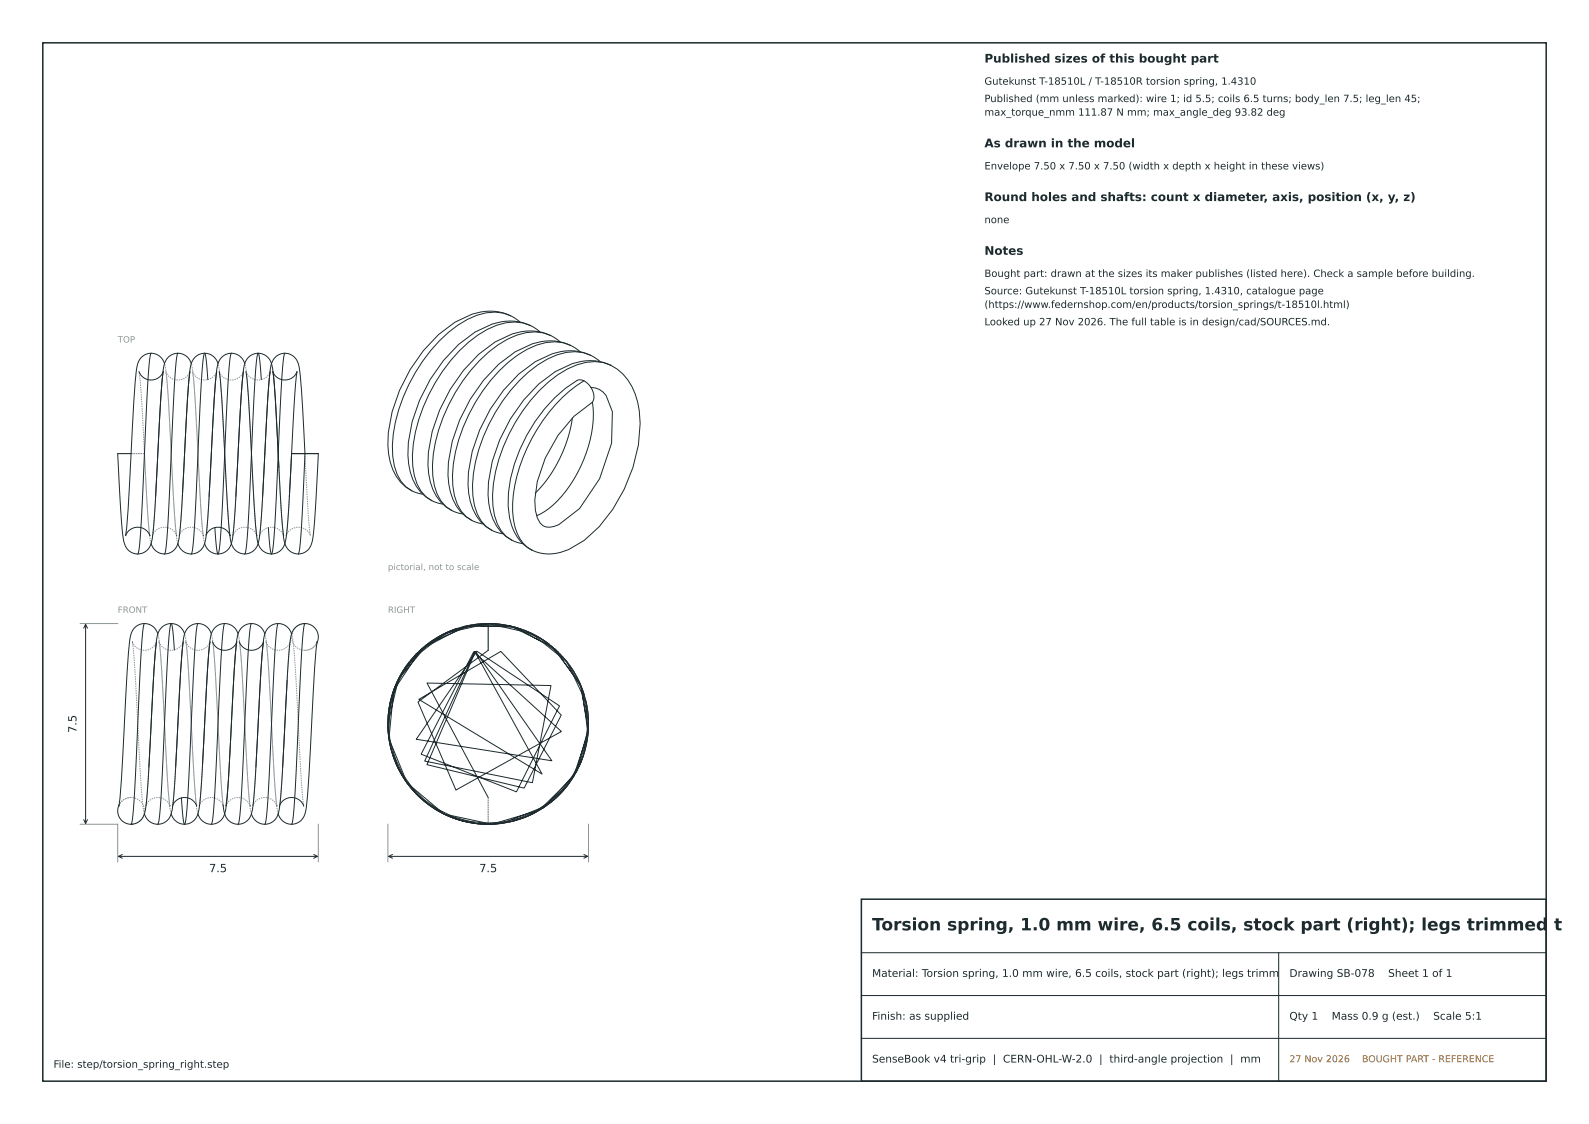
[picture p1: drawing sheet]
<svg xmlns="http://www.w3.org/2000/svg" width="297mm" height="210mm" viewBox="0 0 297 210" stroke-linecap="round" stroke-linejoin="round" font-family="sans-serif">
<path d="M8 8h281v194h-281zM161 168h128v34h-128z" fill="none" stroke="#1d2a2e" stroke-width=".28"/>
<g fill="none" stroke="#8a979b" stroke-width=".19" stroke-dasharray=".3 .2" stroke-linecap="butt">
<path d="M30.4 69.6l.1-.2M31 69.4a2.41 2.41 0 0 0 2.2 1.6 2.41 2.41 0 0 0 2.3-1.6M36 69.4a2.41 2.41 0 0 0 2.2 1.6 2.41 2.41 0 0 0 2.3-1.6M41 69.4a2.41 2.41 0 0 0 2.3 1.6 2.41 2.41 0 0 0 2.2-1.6M46 69.4a2.41 2.41 0 0 0 2.3 1.6 2.41 2.41 0 0 0 2.2-1.6M22 84.7h2.5M24.5 84.7h2.5M27 84.7h-2.5M29.1 92.7l-.6 7.4M34.1 92.7l-.6 7.4M39.1 92.7l-.6 7.4M44.1 92.7l-.6 7.4"/>
<path d="M49.1 92.7l-.6 7.4M52.9 99.9l-.8-12.6M57 84.7l.6 10.6 .4 4.8M24.7 119.9a2.41 2.41 0 0 0 2.3 1.6 2.41 2.41 0 0 0 2.3-1.6M28 100.1l-.4-4.9-.6-10.5M28.2 101.6l-.1-.8a62.4 62.4 0 0 1-.7-8.8l-.3-5.7a229.1 229.1 0 0 0-1.1-16.9M28.5 100.1a2.41 2.41 0 0 1 2.3-1.6 2.41 2.41 0 0 1 2.2 1.6M29.7 119.9a2.41 2.41 0 0 0 2.3 1.6 2.41 2.41 0 0 0 2.3-1.6M33 100.1l-.5-5.8a444 444 0 0 0-1.6-25.8l-.2-.6M33.2 101.6l-.1-.8a62.4 62.4 0 0 1-.7-8.8l-.3-5.7a229.1 229.1 0 0 0-1.1-16.9M33.5 100.1a2.41 2.41 0 0 1 2.3-1.6 2.41 2.41 0 0 1 2.2 1.6M34.7 119.9a2.41 2.41 0 0 0 2.3 1.6 2.41 2.41 0 0 0 2.3-1.6"/>
<path d="M38 100.1l-.5-5.8a444 444 0 0 0-1.6-25.8l-.2-.6M38.2 101.6l-.1-.8a62.4 62.4 0 0 1-.7-8.8l-.3-5.7a229.1 229.1 0 0 0-1.1-16.9M38.5 100.1l.1-.2M43 100.1l-.5-5.8a444 444 0 0 0-1.6-25.8l-.2-.6M43.5 100.1a2.41 2.41 0 0 1 2.2-1.6 2.41 2.41 0 0 1 2.3 1.6M48 100.1l-.5-5.8a444 444 0 0 0-1.6-25.8l-.2-.6M48.5 100.1a2.41 2.41 0 0 1 2.3-1.6 2.41 2.41 0 0 1 2.2 1.6M49.7 119.9a2.41 2.41 0 0 0 2.3 1.6 2.41 2.41 0 0 0 2.3-1.6M53.5 100.1l.6-7.3M54.3 119.9l-.6 7.2M54.5 118.4l.2 .8a61.4 61.4 0 0 1 .7 8.6l.3 5.6a241.7 241.7 0 0 0 1.1 17.2M58 100.1a2.41 2.41 0 0 0-2.3-1.6 2.41 2.41 0 0 0-2.2 1.6"/>
<path d="M59.3 119.9a2.39 2.39 0 0 1-2.3 1.6M85.5 117.4a18.8 18.8 0 0 1 9.7-.5M85.5 117.4l2.7-.6 3-.3M93.6 116.7a18.8 18.8 0 0 1 15 25.6M44.2 120.1l.1-.2M49.2 120.1l.1-.2M57 121.5a2.5 2.5 0 0 1-2.5-2.4 2.5 2.5 0 0 1 2.2-2.6M59.2 120.1a2.5 2.5 0 0 1-2.2 1.4M72.5 135.2l.1-2.2M72.5 135.2l.2-2.4 .5-2.6M72.6 133.6v-.4M73 139.6l-.5-5.3 1-5.2 2.4-4.7 3.7-3.8 4.5-2.7 5.2-1.3 5.3 .2 5 1.7 4.4 3 3.3 4.1 2.1 4.8 .6 5.3-.9 5.2-2.3 4.8-3.5 3.9-4.5 2.8-5.1 1.4h-5.3l-5.1-1.6-4.4-2.9-3.5-4-2.2-4.8-.7-5.3"/>
<path d="M74.3 127.2a18.8 18.8 0 0 1 6.6-7.6M74.3 127.2l.2-.4M75 125.9a18.8 18.8 0 0 1 14.2-9.3M76.5 123.7a18.7 18.7 0 0 1 6.8-5.4M76.8 123.3a18.8 18.8 0 0 0-4.2 9.7M91.2 121.5v-5M102.6 120.3a18.8 18.8 0 0 1 7.1 11.7M102.6 120.3l2 1.8 1.9 2.2M109.1 129.6l.1 .2M109.2 129.9l.2 .7M109.6 139.2l-.5 1.8M109.7 132l.2 1.9 .1 2.1"/>
<path d="M109.7 132l.1 .3M109.9 137.3l-.3 1.9M110 135.4l-.1 1.9M110 135.1v.1M22.2 150.6a2.39 2.39 0 0 1 2.3-1.6M24.5 149a2.5 2.5 0 0 0-2.2 1.4M24.8 154a2.5 2.5 0 0 0 2.2-2.6 2.5 2.5 0 0 0-2.5-2.4M27 152.1l-.2-.8a61.4 61.4 0 0 1-.7-8.6l-.3-5.6a241.7 241.7 0 0 0-1.1-17.2M27.2 150.6a2.41 2.41 0 0 1 2.3-1.6 2.41 2.41 0 0 1 2.3 1.6M27.8 143.2l-.6 7.4M31.8 150.6l-.5-5.8a445.5 445.5 0 0 0-1.7-25.8l-.1-.6M32 152.1l-.2-.8a61.3 61.3 0 0 1-.7-8.6l-.3-5.6a241.7 241.7 0 0 0-1.1-17.2"/>
<path d="M32.2 150.6l.1-.2M32.8 143.2l-.6 7.4M36.8 150.6l-.5-5.8a445.5 445.5 0 0 0-1.7-25.8l-.1-.6M37 152.1l-.2-.8a61.4 61.4 0 0 1-.7-8.6l-.3-5.6a241.7 241.7 0 0 0-1.1-17.2M37.2 150.6a2.41 2.41 0 0 1 2.3-1.6 2.41 2.41 0 0 1 2.3 1.6M37.8 143.2l-.6 7.4M41.7 150.4l-.6-8.8a370.8 370.8 0 0 0-1.4-21.7M41.8 150.6l-.5-5.8a445.5 445.5 0 0 0-1.7-25.8l-.1-.6M42.2 150.6a2.41 2.41 0 0 1 2.3-1.6 2.41 2.41 0 0 1 2.3 1.6M46.8 150.6l-.5-5.8a445.5 445.5 0 0 0-1.7-25.8l-.1-.6M47 152.1l-.2-.8a61.3 61.3 0 0 1-.7-8.6l-.3-5.6a241.7 241.7 0 0 0-1.1-17.2M47.2 150.6a2.41 2.41 0 0 1 2.3-1.6 2.41 2.41 0 0 1 2.3 1.6"/>
<path d="M47.8 143.2l-.6 7.4M51.8 150.6l-.5-5.8a445.5 445.5 0 0 0-1.7-25.8l-.1-.6M52 152.1l-.2-.8a61.4 61.4 0 0 1-.7-8.6l-.3-5.6a241.7 241.7 0 0 0-1.1-17.2M52.2 150.6l.6-7.3M52.3 150.4l-.1 .2M73.5 141.4l-.5-1.8M73.5 141.4a18.8 18.8 0 0 0 4.3 6.9M74.1 142.7a18.8 18.8 0 0 1-1.5-9.2M74.1 142.8a18.8 18.8 0 0 1-1.5-9.3M79.3 149.7l-.7-.7M80.5 150.6l-1.9-1.5M81.2 151.1l-.7-.5"/>
<path d="M81.7 151.4l-2.4-1.7M83.7 152.4a18.8 18.8 0 0 1-9.1-8.5M84.1 152.6l-.4-.2M86.5 153.4a18.8 18.8 0 0 0 7.5 .4M88.3 153.8h-.1M88.3 153.8l-1.3-.3M91.2 154v-5M91.2 149v5M95.3 153.6l-3.2 .4-3-.1M98.3 152.6l-2.2 .8-2.1 .4M101.5 151l-1.2 .7M102.2 150.5l-.7 .4"/>
<path d="M102.5 150.3l-.3 .2M102.9 149.9l-1.5 1.1-1.8 1M107.2 145.1l-.7 1.1M107.3 145l-.1 .1M108.2 143.3l-1.7 2.9M108.2 143.2l-.9 1.8M108.6 142.4v.1"/>
</g>
<g fill="none" stroke="#1d2a2e" stroke-width=".19">
<path d="M95.4 59a8 8 0 0 0-6.3-.1 22.6 22.6 0 0 0-10.1 8.6 28.7 28.7 0 0 0-5.6 17.7 7.8 7.8 0 0 0 3.6 6.5M95.4 59a9.4 9.4 0 0 0-7.1-.3 23.1 23.1 0 0 0-11.6 10.4 25.8 25.8 0 0 0-4.1 15.7 8.6 8.6 0 0 0 4.4 6.9M95.4 59l1.8 1.2M26 69.4a2.42 2.42 0 0 0 2.1 1.6 2.42 2.42 0 0 0 2.3-1.4M28.3 66l-.2 .2a285.7 285.7 0 0 0-1.3 22.4l-.1 2.4a112.3 112.3 0 0 1-.8 12.3l-.1 .2M28.3 66a2.9 2.9 0 0 0-2.8 3l-.5 6.2-.5 10.2a184 184 0 0 1-1 14.7 2.41 2.41 0 0 1 2.3-1.6 2.41 2.41 0 0 1 2.2 1.6M28.3 66a2.62 2.62 0 0 1 2.4 1.9M30.5 69.4h.1M30.5 69.4a400.2 400.2 0 0 0-1.4 23.7l-.4 5.4a8.6 8.6 0 0 1-.9 3.9l-.9 .8-1.1 .3M33.2 66l-.1 .2a285.7 285.7 0 0 0-1.3 22.4l-.1 2.4a112.3 112.3 0 0 1-.8 12.3l-.1 .2M33.2 66a2.93 2.93 0 0 0-2.7 3.1l-.5 5.6-.9 18M33.2 66a2.62 2.62 0 0 1 2.5 1.9"/>
<path d="M35.5 69.4a400.3 400.3 0 0 0-1.4 23.7l-.4 5.4a8.6 8.6 0 0 1-.9 3.9l-.9 .8-1.1 .3M38.3 66l-.2 .2a285.7 285.7 0 0 0-1.3 22.4l-.1 2.4a112.3 112.3 0 0 1-.8 12.3l-.2 .2M38.3 66l.2 1.2 .3 3.7M38.3 66a2.93 2.93 0 0 0-2.8 3.1l-.5 5.6-.9 18M38.3 66a2.62 2.62 0 0 1 2.4 1.9M40.5 69.4a400.3 400.3 0 0 0-1.4 23.7l-.4 5.4a8.6 8.6 0 0 1-.9 3.9l-.9 .8-1.2 .3M41 69.4a507.1 507.1 0 0 1 1.5 24.9l.5 5.8a3.3 3.3 0 0 0 2.1 3.3l.7 .1M43.3 66l-.2 .2a285.7 285.7 0 0 0-1.3 22.4l-.1 2.4a112.3 112.3 0 0 1-.8 12.3l-.2 .2M43.3 66a2.93 2.93 0 0 0-2.8 3.1l-.5 5.6-.9 18M43.3 66a2.62 2.62 0 0 1 2.4 1.9M45.5 69.4a400.3 400.3 0 0 0-1.4 23.7l-.4 5.4a8.6 8.6 0 0 1-.9 3.9l-.9 .8-1.2 .3M46 69.4a507.1 507.1 0 0 1 1.5 24.9l.5 5.8a3.3 3.3 0 0 0 2.1 3.3l.7 .1"/>
<path d="M48.3 66l-.2 .2a285.7 285.7 0 0 0-1.3 22.4l-.1 2.4a112.3 112.3 0 0 1-.8 12.3l-.1 .2M48.3 66l.2 1.2 .3 3.7M48.3 66a2.93 2.93 0 0 0-2.8 3.1l-.5 5.6-.9 18M48.3 66a2.76 2.76 0 0 1 2.6 2.7 377.1 377.1 0 0 1 1.5 23.5l.6 7.9M50.5 69.4a400.3 400.3 0 0 0-1.4 23.7l-.4 5.4a8.6 8.6 0 0 1-.9 3.9l-.9 .8-1.1 .3M53.3 66l-.2 .2a285.7 285.7 0 0 0-1.3 22.4l-.1 2.4a112.3 112.3 0 0 1-.8 12.3l-.1 .2M53.3 66a2.93 2.93 0 0 0-2.8 3.1l-.5 5.6-.9 18M53.3 66a2.88 2.88 0 0 1 2.7 3l.3 3.8 .7 11.9M99.2 60.8a8 8 0 0 0-6.3 0 22.6 22.6 0 0 0-10.2 8.6 28.7 28.7 0 0 0-5.5 17.7 7.8 7.8 0 0 0 3.5 6.4M99.2 60.8a9.4 9.4 0 0 0-7.2-.3 23.1 23.1 0 0 0-11.6 10.4 25.8 25.8 0 0 0-4 15.8 8.6 8.6 0 0 0 4.3 6.8M99.2 60.8l1.7 1.2M102.9 62.7a8 8 0 0 0-6.3-.1 22.6 22.6 0 0 0-10.1 8.6 28.7 28.7 0 0 0-5.6 17.7 7.8 7.8 0 0 0 3.6 6.5"/>
<path d="M102.9 62.7a9.4 9.4 0 0 0-7.1-.3 23.1 23.1 0 0 0-11.7 10.4 25.8 25.8 0 0 0-4 15.7 8.6 8.6 0 0 0 4.4 6.9M102.9 62.7l1.8 1.2M106.7 64.5a8 8 0 0 0-6.4 0 22.6 22.6 0 0 0-10.1 8.6 28.7 28.7 0 0 0-5.6 17.7 7.8 7.8 0 0 0 3.6 6.4M106.7 64.5a9.4 9.4 0 0 0-7.2-.3 23.1 23.1 0 0 0-11.6 10.4 25.8 25.8 0 0 0-4 15.8 8.6 8.6 0 0 0 4.3 6.8M106.7 64.5l1.7 1.2M107 78.1a25.4 25.4 0 0 1-7 14M109.1 71.2a3.2 3.2 0 0 1 1.7 3.8 23.7 23.7 0 0 0-10.8 18.4l.1 2 .4 1.4a2.28 2.28 0 0 0 3.1 1.5l.8-.3 3.9-3 3.8-5.6 2.2-6.6 .2-5.9-1.2-3a3.4 3.4 0 0 0-2.9-1.5M109.1 71.2l-.6-.2h-.6a28.5 28.5 0 0 0-12.9 23.5 10.7 10.7 0 0 0 1.9 6.2l1.2 1.2 1.3 .9M109.1 71.2a29.7 29.7 0 0 0-12 16 18.7 18.7 0 0 0-.5 12.4 6 6 0 0 0 2.8 3.2M110.4 66.4a8 8 0 0 0-6.3-.1 22.6 22.6 0 0 0-10.2 8.6 28.7 28.7 0 0 0-5.5 17.7 7.8 7.8 0 0 0 3.5 6.5M110.4 66.4a9.4 9.4 0 0 0-7.2-.3 23.1 23.1 0 0 0-11.6 10.4 25.8 25.8 0 0 0-4 15.7 8.6 8.6 0 0 0 4.3 6.9M110.4 66.4l1.8 1.2"/>
<path d="M110.7 75.1a23 23 0 0 1-4.2 15.6 14.1 14.1 0 0 1-6.2 5.6M114.2 68.2a8 8 0 0 0-6.4 0 22.6 22.6 0 0 0-10.1 8.6 28.7 28.7 0 0 0-5.6 17.7 7.8 7.8 0 0 0 3.6 6.4M114.2 68.2a9.4 9.4 0 0 0-7.2-.3 23.1 23.1 0 0 0-11.6 10.4 25.8 25.8 0 0 0-4 15.8 8.6 8.6 0 0 0 4.3 6.8M114.2 68.2a10.3 10.3 0 0 1 5.3 8.5 28.6 28.6 0 0 1-10.3 24.3 10.7 10.7 0 0 1-6.8 2.5 7 7 0 0 1-3-.7M24.5 84.7h-2.5l.2 4.5a114.2 114.2 0 0 0 1 12 2.74 2.74 0 0 0 1.5 2.1l1.1 .2M38.6 99.9a2.42 2.42 0 0 1 2.3-1.4 2.42 2.42 0 0 1 2.1 1.6M39.5 84.7h.1M40.2 98.6l.3 3.7 .2 1.2M49.5 84.7h.1M50.2 98.6l.3 3.7 .3 1.2M52.1 87.3l-.7-13-.4-4.9a2.41 2.41 0 0 0 2.3 1.6 2.41 2.41 0 0 0 2.2-1.6 400.3 400.3 0 0 0-1.4 23.7l-.4 5.4a8.6 8.6 0 0 1-.9 3.9l-.9 .8-1.1 .3M52.9 99.9a3.6 3.6 0 0 0 2 3.5l.9 .1"/>
<path d="M54.5 84.7h5M54.5 84.7h2.5M54.5 84.7l-.4 8.1M57 84.7h2.5M57 84.7l-.2 5.1a104.6 104.6 0 0 1-1 13.7M59.5 84.7l-.2 4.5a116.1 116.1 0 0 1-.9 12 2.73 2.73 0 0 1-1.8 2.2l-.8 .1M77 91.7l2 .6M80.7 93.5l2 .7M84.5 95.4l2 .6M88.2 97.2l2 .7M91.9 99.1l2.1 .6M15.6 117.4l.4-.7 .4 .7"/>
<path d="M16 116.7v37.1M24.7 119.9h.1M27 116.5l-.1 .2a285.7 285.7 0 0 0-1.3 22.4l-.1 2.4a112.3 112.3 0 0 1-.9 12.3l-.1 .2M27 116.5a2.9 2.9 0 0 0-2.7 3l-.6 6.2-.5 10.2a184 184 0 0 1-1 14.7M27 116.5a2.62 2.62 0 0 1 2.5 1.9M28 100.1h.1M28.2 101.6a2.62 2.62 0 0 0 2.6 1.9M29.3 119.9a400.3 400.3 0 0 0-1.5 23.7l-.3 5.4a8.6 8.6 0 0 1-.9 3.9l-.9 .8-1.2 .3M29.7 119.9h.1M32 116.5l-.1 .2a285.7 285.7 0 0 0-1.3 22.4l-.1 2.4a112.3 112.3 0 0 1-.9 12.3l-.1 .2M32 116.5l.3 1.2 .3 3.7M32 116.5a2.93 2.93 0 0 0-2.7 3.1l-.5 5.6-1 18"/>
<path d="M32 116.5a2.62 2.62 0 0 1 2.5 1.9M33 100.1h.1M33.2 101.6a2.62 2.62 0 0 0 2.5 1.9M34.3 119.9a400.3 400.3 0 0 0-1.5 23.7l-.3 5.4a8.6 8.6 0 0 1-.9 3.9l-.9 .8-1.2 .3M34.7 119.9h.1M37 116.5l-.1 .2a285.7 285.7 0 0 0-1.3 22.4l-.1 2.4a112.3 112.3 0 0 1-.9 12.3l-.1 .2M37 116.5a2.93 2.93 0 0 0-2.7 3.1l-.5 5.6-1 18M37 116.5a2.62 2.62 0 0 1 2.5 1.9M38 100.1h.1M38.2 101.6a2.62 2.62 0 0 0 2.5 1.9M39.3 119.9a400.3 400.3 0 0 0-1.5 23.7l-.3 5.4a8.6 8.6 0 0 1-.9 3.9l-.9 .8-1.2 .3M39.7 119.9a2.42 2.42 0 0 0 2.2 1.6 2.42 2.42 0 0 0 2.3-1.4"/>
<path d="M42 116.5l-.1 .2a285.7 285.7 0 0 0-1.3 22.4l-.1 2.4a112.3 112.3 0 0 1-.9 12.3l-.1 .2M42 116.5a2.93 2.93 0 0 0-2.7 3.1l-.5 5.6-1 18M42 116.5a2.62 2.62 0 0 1 2.5 1.9M43 100.1h.1M44.3 119.9a400.4 400.4 0 0 0-1.5 23.7l-.3 5.4a8.6 8.6 0 0 1-.9 3.9l-.9 .8-1.2 .3M44.7 119.9a2.42 2.42 0 0 0 2.2 1.6 2.42 2.42 0 0 0 2.3-1.4M47 116.5l-.1 .2a285.7 285.7 0 0 0-1.3 22.4l-.1 2.4a112.3 112.3 0 0 1-.9 12.3l-.1 .2M47 116.5a2.9 2.9 0 0 0-2.7 3l-.6 6.2-.5 10.2a184 184 0 0 1-1 14.7M47 116.5a2.62 2.62 0 0 1 2.5 1.9M48 100.1h.1M49.3 119.9a400.4 400.4 0 0 0-1.5 23.7l-.3 5.4a8.6 8.6 0 0 1-.9 3.9l-.9 .8-1.2 .3M49.7 119.9h.1"/>
<path d="M52 116.5l-.1 .2a285.7 285.7 0 0 0-1.3 22.4l-.1 2.4a112.3 112.3 0 0 1-.9 12.3l-.1 .2M52 116.5a2.93 2.93 0 0 0-2.7 3.1l-.5 5.6-1 18M52 116.5a2.62 2.62 0 0 1 2.5 1.9M57 116.5h-.3M57 116.5h.1M57 116.5a2.81 2.81 0 0 0-2.7 2.9l-.5 6.2-1 17.7M57 116.5a2.5 2.5 0 0 1 2.2 3.6M57 116.5l-.1 .2a285.7 285.7 0 0 0-1.3 22.4l-.1 2.4a112.3 112.3 0 0 1-.9 12.3l-.1 .2M59.3 119.9a507.1 507.1 0 0 0-1.5 24.9l-.5 5.8a3.3 3.3 0 0 1-2.2 3.3l-.6 .1M83.3 118.3l2.2-.9-2.5 1-2.1 1.2M89.2 116.6l2.1-.1 2.3 .2M91.2 116.5a18.7 18.7 0 0 1 11.4 3.8 18.7 18.7 0 0 0-7.4-3.4"/>
<path d="M91.2 116.5l-6.2 1.1-5.5 3-4.2 4.7-2.3 5.8-.4 6.3 1.8 6.1 3.7 5.1 5.1 3.6 6.1 1.7 6.3-.4 5.8-2.5 4.6-4.2 3-5.5 1-6.3-1.1-6.2-3.1-5.4-4.8-4.2-5.8-2.3-6.3-.2-6.1 1.8-5 3.7-3.6 5.2-1.6 6.1a18.8 18.8 0 0 1 17.9-17 18.8 18.8 0 0 1 19.2 15.5M91.2 116.5v5l-13.1 9.7 7.1 16.4 19.7-10.9-16.4-14.9-9.8 19.1 17.8 7 8.1-16-15.5-10.2-11.3 16.4 25.3 4-14.2-20.4-9.1 21.2 18.2 4.3 6.9-13.6-11.3-11.9-15.3 9 23 13.9-12.6-22.9-9.3 20.5 20.1 4 3.5-18.1-23.2-.5 11.4 21.4M91.2 116.5a18.7 18.7 0 0 0-18.1 23.4l2.6 5.9 4.5 4.6 5.8 2.9 6.4 .7 6.2-1.5 5.3-3.5 4-5.1 1.9-6.1-.2-6.6-3.6-7.5-6.6-5.3-8.1-1.9-8.1 1.8-6.4 5M95.7 100.9l2 .7M33.2 135.2v.1M53.7 127.1l-.8 14.2a87.5 87.5 0 0 1-.8 10.5 2.66 2.66 0 0 1-2.6 2.2M72.6 133.6a18.7 18.7 0 0 0 6 15.4M73 139.6h.1M73.2 130.2l1.1-3-1.1 3-.6 3M75 125.9a18.7 18.7 0 0 0-1.5 15.5M76.5 123.7l-2 3.1M106.5 124.3l1.5 2.5 1.1 2.8"/>
<path d="M109.2 129.8v.1M109.4 130.6l.3 1.4M109.6 139.2h.1M109.7 132a18.7 18.7 0 0 1-1.1 10.4M109.8 132.3l.2 2.8M109.9 137.3h.1M110 136a18.7 18.7 0 0 1-15.3 17.7 18.7 18.7 0 0 1-20.6-10.9 18.7 18.7 0 0 0 17.4 11.2 18.7 18.7 0 0 0 17.1-11.7M110 135.2v.1M110 135.3v.1M15.6 153.1l.4 .7 .4-.7M22.2 160h37.1M22.3 150.4a2.5 2.5 0 0 0 2.2 3.6"/>
<path d="M22.9 159.6l-.7 .4 .7 .4M24.8 154h-.3M27 152.1a2.62 2.62 0 0 0 2.5 1.9M31.8 150.6h.1M32 152.1a2.62 2.62 0 0 0 2.5 1.9M32.2 150.6h.1M32.3 150.4a2.42 2.42 0 0 1 2.3-1.4 2.42 2.42 0 0 1 2.2 1.6M33.9 149.1l.3 3.7 .3 1.2M37 152.1a2.62 2.62 0 0 0 2.5 1.9M41.7 150.4a3.6 3.6 0 0 0 2 3.5l.8 .1M41.8 150.6h.1M46.8 150.6h.1"/>
<path d="M47 152.1a2.62 2.62 0 0 0 2.5 1.9M51.8 150.6h.1M52 152.1a2.62 2.62 0 0 0 2.5 1.9M52.2 150.6h.1M52.3 150.4a2.42 2.42 0 0 1 2.3-1.4 2.42 2.42 0 0 1 2.2 1.6M58.6 159.6l.7 .4-.7 .4M72.7 160h37.1M73.4 159.6l-.7 .4 .7 .4M73.5 141.4l1.1 2.5M77.8 148.3a18.7 18.7 0 0 0 8.7 5.1M78.6 149.1a18.8 18.8 0 0 1-6.1-13.9l2-8.3 5.5-6.7 7.9-3.4 8.5 .4 7.4 4.1 4.9 7.1 1.2 8.5-2.7 8.2-6.4 6.3-8.9 2.6-8.9-1.9-6.9-5.8-3.4-8.3 .9-9 5.1-7.7 8.1-4.3h8.6l7.9 3.8 5.1 7 1.6 8.4-2.3 8.1-5.7 6.3-8 3.2-3 .2-2.7-.2 2.9 .2M79.3 149.7h.1"/>
<path d="M80.5 150.6h.1M81.2 151.1l2.9 1.5 2.9 .9M81.7 151.4a18.7 18.7 0 0 0 6.5 2.4M83.7 152.4h.1M84.1 152.6l2.6 .8 2.4 .5M99.6 152l-1.3 .6M100.3 151.7l-2.4 1.1-2.6 .8M101.5 150.9h.1M102.2 150.5h.1M102.9 149.9l1.8-1.6 1.8-2.1-1.8 2.1-2.2 2M107.2 145.1h.1M107.3 145h.1"/>
<path d="M108.6 142.5l-.4 .8M109.1 141l-.9 2.2M109.1 159.6l.7 .4-.7 .4M161 178h128M239 178v24M161 194h128M161 186h128"/>
</g>
<path d="M15 116.5h7M15 154h7v7M59.5 154v7M72.5 154v7M110 154v7" fill="none" stroke="#8a979b" stroke-width=".19"/>
<text font-size="3.2" fill="#1d2a2e" x="163" y="173.8">Torsion spring, 1.0 mm wire, 6.5 coils, stock part (right); legs trimmed t</text>
<g font-size="2.2" fill="#1d2a2e">
<text x="184" y="11.7">Published sizes of this bought part</text>
<text x="184" y="27.5">As drawn in the model</text>
<text x="184" y="37.6">Round holes and shafts: count x diameter, axis, position (x, y, z)</text>
<text x="184" y="47.6">Notes</text>
</g>
<g font-size="2.1" fill="#1d2a2e">
<text x="14.3" y="136.9" transform="rotate(-90 14.3 136.9)">7.5</text>
<text x="39.1" y="162.9">7.5</text>
<text x="89.6" y="162.9">7.5</text>
</g>
<g font-size="2" fill="#1d2a2e">
<text x="163" y="182.5">Material: Torsion spring, 1.0 mm wire, 6.5 coils, stock part (right); legs trimm</text>
<text x="241" y="182.5">Drawing SB-078</text>
<text x="259.5" y="182.5">Sheet 1 of 1</text>
<text x="163" y="190.5">Finish: as supplied</text>
<text x="241" y="190.5">Qty 1</text>
<text x="248.9" y="190.5">Mass 0.9 g (est.)</text>
<text x="267.9" y="190.5">Scale 5:1</text>
<text x="163" y="198.5">SenseBook v4 tri-grip | CERN-OHL-W-2.0 | third-angle projection | mm</text>
</g>
<g font-size="1.9" fill="#1d2a2e">
<text x="184" y="15.8">Gutekunst T-18510L / T-18510R torsion spring, 1.4310</text>
<text x="184" y="19.1">Published (mm unless marked): wire 1; id 5.5; coils 6.5 turns; body_len 7.5; leg_len 45;</text>
<text x="184" y="21.6">max_torque_nmm 111.87 N mm; max_angle_deg 93.82 deg</text>
<text x="184" y="31.7">Envelope 7.50 x 7.50 x 7.50 (width x depth x height in these views)</text>
<text x="184" y="41.7">none</text>
<text x="184" y="51.7">Bought part: drawn at the sizes its maker publishes (listed here). Check a sample before building.</text>
<text x="184" y="55">Source: Gutekunst T-18510L torsion spring, 1.4310, catalogue page</text>
<text x="184" y="57.5">(https://www.federnshop.com/en/products/torsion_springs/t-18510l.html)</text>
<text x="184" y="60.8">Looked up 27 Nov 2026. The full table is in design/cad/SOURCES.md.</text>
<text x="10" y="199.5">File: step/torsion_spring_right.step</text>
</g>
<g font-size="1.8" fill="#b0600f">
<text x="241" y="198.5">27 Nov 2026</text>
<text x="254.6" y="198.5">BOUGHT PART - REFERENCE</text>
</g>
<g font-size="1.6" fill="#8a979b">
<text x="22" y="64">TOP</text>
<text x="72.5" y="106.5">pictorial, not to scale</text>
<text x="22" y="114.5">FRONT</text>
<text x="72.5" y="114.5">RIGHT</text>
</g>
</svg>
